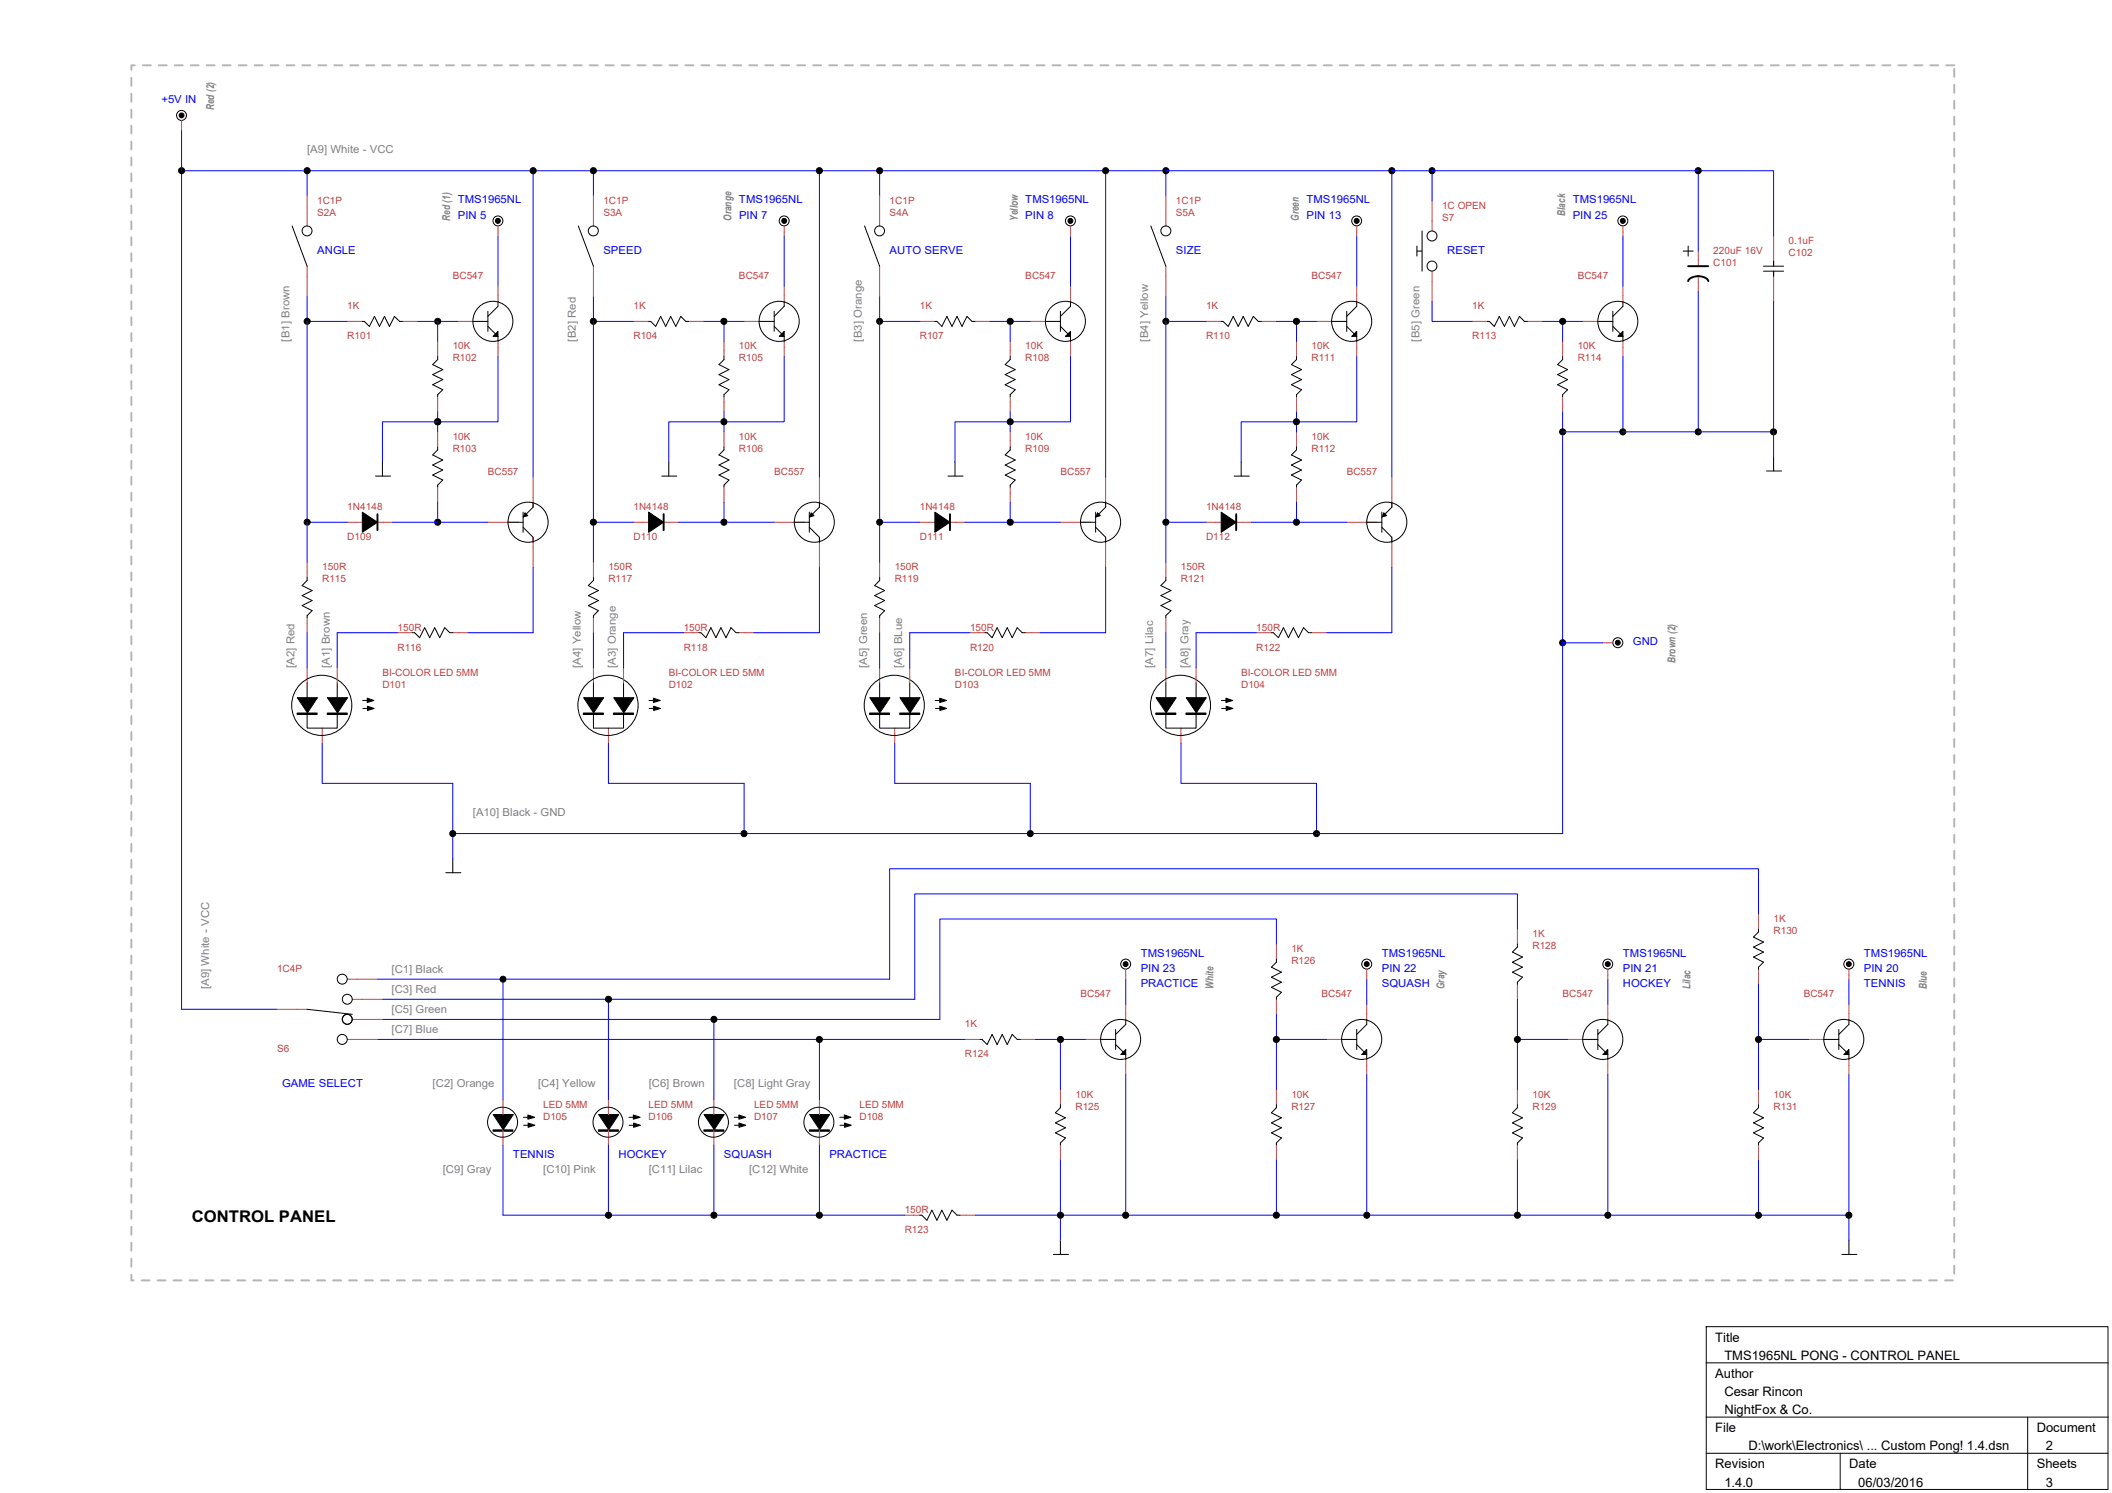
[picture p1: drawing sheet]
<svg xmlns="http://www.w3.org/2000/svg" width="420mm" height="297mm" viewBox="0 0 420 297" stroke-linecap="round" stroke-linejoin="round" font-family="sans-serif">
<g fill="none" stroke="#c04040" stroke-width=".2">
<path d="M36.1 24v2M61.1 39v6M118.1 39v6M175 39v6M231.9 39v6M284.9 40v6M61.1 53v5.9M99.1 56.9v3M99.1 45v1.9M118.1 53v5.9M156 45v1.9M156 56.9v3"/>
<path d="M175 53v5.9M213 45v1.9M213 56.9v3M231.9 53v5.9M269.9 45v1.9M269.9 56.9v3M284.9 54v5.9M322.9 45v1.9M322.9 56.9v3M337.9 50v3M337.9 54.9v3.1M352.8 46.9v6.1"/>
<path d="M352.8 54v5.9M69.1 63.9h3M80.1 63.9h3M87.1 67.9v3M87.1 78.9v3M91.1 63.9h3M99.1 67.9v3M126 63.9h3M137 63.9h3M144 67.9v3M144 78.9v3M148 63.9h3"/>
<path d="M156 67.9v3M183 63.9h3M194 63.9h3M201 67.9v3M201 78.9v3M205 63.9h3M213 67.9v3M239.9 63.9h3M250.9 63.9h3M257.9 67.9v3M257.9 78.9v3M261.9 63.9h3"/>
<path d="M269.9 67.9v3M292.9 63.9h3M303.9 63.9h3M310.9 67.9v3M310.9 78.9v3M314.9 63.9h3M322.9 67.9v3M87.1 85.9v3M87.1 96.9v3M106.1 94.9v6M144 85.9v3M144 96.9v3"/>
<path d="M163 94.9v6M201 85.9v3M201 96.9v3M220 94.9v6M257.9 85.9v3M257.9 96.9v3M276.9 94.9v6M61.1 111.9v3M69.1 103.9h3M75.1 103.9h3M97.1 103.9h6M106.1 106.9v6"/>
<path d="M118.1 111.9v3M126 103.9h3M132 103.9h3M154 103.9h6M163 106.9v6M175 111.9v3M183 103.9h3M189 103.9h3M211 103.9h5.9M220 106.9v6M231.9 111.9v3M239.9 103.9h3"/>
<path d="M245.9 103.9h3M267.9 103.9h6M276.9 106.9v6M61.1 122.9v3M61.1 132.9v3M67.1 132.9v3M79.1 125.9h3M90.1 125.9h3M118.1 122.9v3M118.1 132.9v3M124 132.9v3M136 125.9h3"/>
<path d="M147 125.9h3M175 122.9v3M175 132.9v3M181 132.9v3M193 125.9h3M204 125.9h3M231.9 122.9v3M231.9 132.9v3M237.9 132.9v3M249.9 125.9h3M260.9 125.9h3M318.9 127.9h2"/>
<path d="M64.1 144.9v3M121 144.9v3M178 144.9v3M234.9 144.9v3M69.1 194.8h6M70.1 198.8h6M224 192.8v2M224 199.8v3M253.9 187.8v3M253.9 198.8v3M271.9 192.8v2M271.9 199.8v3"/>
<path d="M301.9 184.8v3M301.9 195.8v3M319.9 192.8v2M319.9 199.8v3M349.8 181.8v3M349.8 192.8v3M367.8 192.8v2M367.8 199.8v3M55.1 200.8h6M69.1 206.8h6M70.1 202.8h6M100.1 218.8v3"/>
<path d="M121 218.8v3M142 218.8v3M163 218.8v3M192 206.8h3M203 206.8h3M211 216.8v3M216 206.8h3M224 210.8v3M253.9 216.8v3M263.9 206.8h3M271.9 210.8v3M301.9 216.8v3"/>
<path d="M311.9 206.8h3M319.9 210.8v3M349.8 216.8v3M359.8 206.8h3M367.8 210.8v3M100.1 224.8v3M121 224.8v3M142 224.8v3M163 224.8v3M211 227.8v3M253.9 227.8v3M301.9 227.8v3"/>
<path d="M349.8 227.8v3M180 241.8h3M191 241.8h3"/>
</g>
<g fill="none" stroke="#000" stroke-width=".2">
<path d="M58.1 45l3 8M99.1 59.9v1l-2 2M115.1 45l3 8M156 59.9v1l-2 2M172 45l3 8M213 59.9v1l-2 2M228.9 45l3 8M269.9 59.9v1l-2 2M281.9 49v1.9M281.9 50h1M282.9 46v8M322.9 59.9v1l-2 2"/>
<path d="M334.8 50h2M335.8 49v1.9M350.8 53h4M350.8 54h4M352.8 51.9v1.1M352.8 54v.9M72.1 63.9h.4l1 1 1-2 1 2 1-2 1 2 1-2 1 1h.6M87.1 70.9v.6l-1 1 2 1-2 1 2 1-2 1 2 1-1 1v.4M94.1 63.9h3M97.1 61.9v4M97.1 64.9l2 2v1M129 63.9h.4l1 1 1-2 1 2 1-2 1 2 1-2 1 1h.6"/>
<path d="M144 70.9v.6l-1 1 2 1-2 1 2 1-2 1 2 1-1 1v.4M151 63.9h3M154 61.9v4M154 64.9l2 2v1M186 63.9h.4l1 1 1-2 1 2 1-2 1 2 1-2 1 1h.6M201 70.9v.6l-1 1 2 1-2 1 2 1-2 1 2 1-1 1v.4M208 63.9h3M211 61.9v4M211 64.9l2 2v1M242.9 63.9h.4l1 1 1-2 1 2 1-2 1 2 1-2 1 1h.6M257.9 70.9v.6l-1 1 2 1-2 1 2 1-2 1 2 1-1 1v.4M264.9 63.9h3"/>
<path d="M267.9 64.9l2 2v1M267.9 61.9v4M295.9 63.9h.4l1 1 1-2 1 2 1-2 1 2 1-2 1 1h.6M310.9 70.9v.6l-1 1 2 1-2 1 2 1-2 1 2 1-1 1v.4M317.9 63.9h3M320.9 61.9v4M320.9 64.9l2 2v1M74.7 94.7h3M76.1 91.9v2.8M87.1 88.9v.6l-1 1 2 1-2 1 2 1-2 1 2 1-1 1v.4M106.1 99.9v1l-2 2M131.6 94.7h3"/>
<path d="M133 91.9v2.8M144 88.9v.6l-1 1 2 1-2 1 2 1-2 1 2 1-1 1v.4M163 99.9v1l-2 2M188.6 94.7h3M190 91.9v2.8M201 88.9v.6l-1 1 2 1-2 1 2 1-2 1 2 1-1 1v.4M220 99.9v1l-2 2M245.5 94.7h3M246.9 91.9v2.8M257.9 88.9v.6l-1 1 2 1-2 1 2 1-2 1 2 1-1 1v.4M276.9 99.9v1l-2 2M351.4 93.7h3"/>
<path d="M352.8 90.9v2.8M61.1 114.9v.6l-1 1 2 1-2 1 2 1-2 1 2 1-1 1v.4M101.1 103.9h3M104.1 104.9l2 2v1M104.1 101.9v4M118.1 114.9v.6l-1.1 1 2.1 1-2.1 1 2.1 1-2.1 1 2.1 1-1 1v.4M158 103.9h3M161 104.9l2 2v1M161 101.9v4M175 114.9v.6l-1 1 2 1-2 1 2 1-2 1 2 1-1 1v.4M215 103.9h3M218 104.9l2 2v1"/>
<path d="M218 101.9v4M231.9 114.9v.6l-1 1 2 1-2 1 2 1-2 1 2 1-1 1v.4M271.9 103.9h3M274.9 104.9l2 2v1M274.9 101.9v4M61.1 135.9v3M67.1 135.9v3M72.1 139.4h1.3M82.1 125.9h.4l1 1 1-2 1 2 1-2 1 2 1-2 1 1h.6M118.1 135.9v3M124 135.9v3M129.1 139.4h1.3"/>
<path d="M139 125.9h.4l1 1 1-2 1 2 1-2 1 2 1-2 1 1h.6M175 135.9v3M181 135.9v3M186 139.4h1.3M196 125.9h.4l1 1 1-2 1 2 1-2 1 2 1-2 1 1h.6M231.9 135.9v3M237.9 135.9v3M243 139.4h1.2M252.9 125.9h.4l1 1 1-2 1 2 1-2 1 2 1-2 1 1h.6M61.1 141.9v3h6v-3M72.2 140.9h1.2M118.1 141.9v3h5.9v-3"/>
<path d="M129.1 140.9h1.3M175 141.9v3h6v-3M186.1 140.9h1.2M231.9 141.9v3h6v-3M243 140.9h1.3M88.7 173.6h3M90.1 170.8v2.8M253.9 190.8v.6l-1 1 2 1-2 1 2 1-2 1 2 1-1 1v.4M301.9 187.8v.6l-1 1 2 1-2 1 2 1-2 1 2 1-1 1v.4M349.8 184.8v.6l-1 1 2 1-2 1 2 1-2 1 2 1-1 1v.4M61.1 200.8l9 1M195 206.8h.4l1 1 1-2 1 2 1-2 1 2 1-2 1 1h.6"/>
<path d="M211 219.8v.6l-1 1 2 1-2 1 2 1-2 1 2 1-1 1v.4M219 206.8h2.9M221.9 204.8v4M221.9 207.8l2.1 2v1M224 202.8v1l-2.1 2M253.9 219.8v.6l-1 1 2 1-2 1 2 1-2 1 2 1-1 1v.4M266.9 206.8h3M269.9 204.8v4M269.9 207.8l2 2v1M271.9 202.8v1l-2 2M301.9 219.8v.6l-1 1 2 1-2 1 2 1-2 1 2 1-1 1v.4M314.9 206.8h3"/>
<path d="M317.9 204.8v4M317.9 207.8l2 2v1M319.9 202.8v1l-2 2M349.8 219.8v.6l-1 1 2 1-2 1 2 1-2 1 2 1-1 1v.4M362.8 206.8h3M365.8 204.8v4M365.8 207.8l2 2v1M367.8 202.8v1l-2 2M104.1 222.3h1.3M104.2 223.9h1.2M125.1 222.3h1.3M125.1 223.9h1.3"/>
<path d="M146.1 222.3h1.2M146.1 223.9h1.3M167.1 222.3h1.2M167.1 223.9h1.2M183 241.8h.4l1 1 1-2 1 2 1-2 1 2 1-2 1 1h.6M209.6 249.6h3M211 246.8v2.8M366.4 249.6h3M367.8 246.8v2.8M339.4 263.9h80v32.4h-80zM339.4 271.1h80M339.4 281.9h80"/>
<path d="M339.4 289.1h80M366.1 289.1v7.2M403.4 281.9v14.4"/>
<circle cx="36.1" cy="23" r=".99"/>
<circle cx="61.1" cy="45.9" r=".99"/>
<circle cx="99.1" cy="43.9" r=".99"/>
<circle cx="118" cy="45.9" r=".99"/>
<circle cx="156" cy="43.9" r=".99"/>
<circle cx="175" cy="45.9" r=".99"/>
<circle cx="213" cy="44" r=".99"/>
<circle cx="231.9" cy="45.9" r=".99"/>
<circle cx="269.9" cy="43.9" r=".99"/>
<circle cx="284.9" cy="46.9" r=".99"/>
<circle cx="284.9" cy="52.9" r=".99"/>
<circle cx="322.8" cy="44" r=".99"/>
<circle cx="98" cy="63.9" r="4"/>
<circle cx="155" cy="63.9" r="4"/>
<circle cx="211.9" cy="63.9" r="4"/>
<circle cx="268.9" cy="63.9" r="4"/>
<circle cx="321.8" cy="63.9" r="4"/>
<circle cx="105" cy="103.9" r="4"/>
<circle cx="162" cy="103.9" r="4"/>
<circle cx="218.9" cy="103.9" r="4"/>
<circle cx="275.9" cy="103.9" r="4"/>
<circle cx="321.9" cy="127.9" r=".99"/>
<circle cx="64" cy="140.3" r="6"/>
<circle cx="121" cy="140.3" r="6"/>
<circle cx="177.9" cy="140.3" r="6"/>
<circle cx="234.8" cy="140.3" r="6"/>
<circle cx="68.1" cy="194.8" r=".99"/>
<circle cx="69.1" cy="198.8" r=".99"/>
<circle cx="223.9" cy="191.8" r=".99"/>
<circle cx="271.9" cy="191.8" r=".99"/>
<circle cx="319.8" cy="191.8" r=".99"/>
<circle cx="367.8" cy="191.8" r=".99"/>
<circle cx="68.1" cy="206.8" r=".99"/>
<circle cx="69.1" cy="202.8" r=".99"/>
<circle cx="222.9" cy="206.8" r="4"/>
<circle cx="270.9" cy="206.8" r="4"/>
<circle cx="318.9" cy="206.8" r="4"/>
<circle cx="366.8" cy="206.8" r="4"/>
<circle cx="100" cy="223.3" r="2.98"/>
<circle cx="121" cy="223.3" r="2.98"/>
<circle cx="141.9" cy="223.3" r="2.98"/>
<circle cx="162.9" cy="223.3" r="2.98"/>
</g>
<g fill="#000" stroke="#000" stroke-width=".2">
<path d="M98.1 66.9l1-1v1zM155 66.9l1-1v1zM212 66.9l1-1v1zM268.9 66.9l1-1v1zM321.8 66.9l1.1-1v1zM72.1 101.9l3 2-3 2zM104.4 102l.6 .6-.9 .2zM129 101.9l3 2-3 2zM161.4 102l.5 .6-.9 .2zM186 101.9l3 2-3 2zM218.3 102l.6 .6-.9 .2zM242.9 101.9l3 2-3 2z"/>
<path d="M275.3 102l.5 .6-.9 .2zM73.1 138.9l1.3 .5-1.3 .4zM130 138.9l1.3 .5-1.3 .4zM187 138.9l1.3 .5-1.3 .4zM243.9 138.9l1.3 .5-1.3 .4zM59.1 138.8h4.1l-2 3zM59.1 141.9h4v.3h-4zM65.1 138.8h4l-1.9 3zM65.1 141.9h4v.3h-4zM73.1 140.5l1.3 .4-1.3 .5zM116.1 138.8h4l-2 3zM116 141.9h4v.3h-4z"/>
<path d="M122.1 138.8h4l-2 3zM122 141.9h4v.3h-4zM130 140.5l1.4 .4-1.4 .5zM173 138.8h4l-2 3zM173 141.9h4v.3h-4zM179 138.8h4l-2 3zM179 141.9h4v.3h-4zM187 140.5l1.3 .4-1.3 .5zM230 138.8h4l-2 3zM229.9 141.9h4v.3h-4zM236 138.8h4l-2 3zM235.9 141.9h4v.3h-4z"/>
<path d="M243.9 140.5l1.4 .4-1.4 .5zM223 209.8l1-1v1zM271.9 208.8v1h-1zM318.9 209.8l1-1v1zM366.8 209.8l1-1v1zM98.1 221.7h4l-2 3zM98.1 224.8h3.9v.3h-3.9zM105 221.8l1.4 .5-1.4 .4zM105.1 223.4l1.3 .5-1.3 .4zM119.1 221.7h4l-2 3zM119.1 224.8h3.9v.3h-3.9zM126 221.8l1.3 .5-1.3 .4z"/>
<path d="M126 223.4l1.4 .5-1.4 .4zM140.1 221.7h4l-2 3zM140 224.8h4v.3h-4zM147 221.8l1.3 .5-1.3 .4zM147 223.4l1.4 .5-1.4 .4zM161.1 221.7h3.9l-1.9 3zM161 224.8h4v.3h-4zM168 221.8l1.3 .5-1.3 .4zM168 223.4l1.3 .5-1.3 .4z"/>
<circle cx="36.1" cy="23" r=".49"/>
<circle cx="36.1" cy="34" r=".61"/>
<circle cx="61.1" cy="34" r=".61"/>
<circle cx="106.1" cy="34" r=".61"/>
<circle cx="118" cy="34" r=".61"/>
<circle cx="163" cy="34" r=".61"/>
<circle cx="175" cy="34" r=".6"/>
<circle cx="219.9" cy="34" r=".6"/>
<circle cx="231.9" cy="34" r=".61"/>
<circle cx="276.9" cy="34" r=".61"/>
<circle cx="284.9" cy="34" r=".6"/>
<circle cx="337.8" cy="34" r=".61"/>
<circle cx="99" cy="43.9" r=".49"/>
<circle cx="156" cy="43.9" r=".49"/>
<circle cx="212.9" cy="43.9" r=".49"/>
<circle cx="269.9" cy="43.9" r=".5"/>
<circle cx="322.8" cy="43.9" r=".49"/>
<circle cx="61.1" cy="63.9" r=".61"/>
<circle cx="87.1" cy="63.9" r=".61"/>
<circle cx="118" cy="63.9" r=".61"/>
<circle cx="144" cy="63.9" r=".61"/>
<circle cx="175" cy="63.9" r=".6"/>
<circle cx="201" cy="63.9" r=".61"/>
<circle cx="231.9" cy="63.9" r=".61"/>
<circle cx="257.9" cy="63.9" r=".61"/>
<circle cx="310.9" cy="63.9" r=".61"/>
<circle cx="87.1" cy="83.9" r=".61"/>
<circle cx="144" cy="83.9" r=".61"/>
<circle cx="201" cy="83.9" r=".61"/>
<circle cx="257.9" cy="83.9" r=".61"/>
<circle cx="310.9" cy="85.9" r=".61"/>
<circle cx="322.9" cy="85.9" r=".61"/>
<circle cx="337.8" cy="85.9" r=".61"/>
<circle cx="352.8" cy="85.9" r=".61"/>
<circle cx="61.1" cy="103.9" r=".61"/>
<circle cx="87.1" cy="103.9" r=".61"/>
<circle cx="118" cy="103.9" r=".61"/>
<circle cx="144" cy="103.9" r=".61"/>
<circle cx="175" cy="103.9" r=".6"/>
<circle cx="201" cy="103.9" r=".61"/>
<circle cx="231.9" cy="103.9" r=".61"/>
<circle cx="257.9" cy="103.9" r=".61"/>
<circle cx="310.9" cy="127.9" r=".61"/>
<circle cx="321.8" cy="127.9" r=".49"/>
<circle cx="90.1" cy="165.8" r=".6"/>
<circle cx="148" cy="165.8" r=".61"/>
<circle cx="205" cy="165.8" r=".6"/>
<circle cx="261.9" cy="165.8" r=".61"/>
<circle cx="100.1" cy="194.8" r=".59"/>
<circle cx="121" cy="198.8" r=".61"/>
<circle cx="223.9" cy="191.8" r=".49"/>
<circle cx="271.9" cy="191.8" r=".49"/>
<circle cx="319.9" cy="191.8" r=".49"/>
<circle cx="367.8" cy="191.8" r=".49"/>
<circle cx="142" cy="202.8" r=".61"/>
<circle cx="163" cy="206.8" r=".61"/>
<circle cx="211" cy="206.8" r=".61"/>
<circle cx="253.9" cy="206.8" r=".61"/>
<circle cx="301.9" cy="206.8" r=".61"/>
<circle cx="349.8" cy="206.8" r=".6"/>
<circle cx="121" cy="241.8" r=".61"/>
<circle cx="142" cy="241.8" r=".61"/>
<circle cx="163" cy="241.8" r=".61"/>
<circle cx="211" cy="241.8" r=".61"/>
<circle cx="223.9" cy="241.8" r=".61"/>
<circle cx="253.9" cy="241.8" r=".61"/>
<circle cx="271.9" cy="241.8" r=".61"/>
<circle cx="301.9" cy="241.8" r=".61"/>
<circle cx="319.9" cy="241.8" r=".6"/>
<circle cx="349.8" cy="241.8" r=".6"/>
<circle cx="367.8" cy="241.8" r=".61"/>
</g>
<g fill="none" stroke="#00f" stroke-width=".2">
<path d="M36.1 34h240.8M36.1 26v174.8h19M61.1 34v5M106.1 34v60.9M118.1 34v5M163 34v60.9M175 34v5M220 34v60.9M231.9 34v5M276.9 34h8v6M276.9 34v60.9M284.9 34h53"/>
<path d="M337.9 34h14.9v12.9M337.9 34v16M61.1 58.9v53M99.1 46.9v10M118.1 58.9v53M156 46.9v10M175 58.9v53M213 46.9v10M231.9 58.9v53M269.9 46.9v10M284.9 59.9v4h8M322.9 46.9v10"/>
<path d="M337.9 58v27.9M352.8 59.9v31M61.1 63.9h8M83.1 63.9h8M87.1 63.9v4M99.1 70.9v13h-23v8M118.1 63.9h7.9M140 63.9h8M144 63.9v4M156 70.9v13h-12v2M175 63.9h8M197 63.9h8"/>
<path d="M201 63.9v4M213 70.9v13h-12v2M231.9 63.9h8M253.9 63.9h8M257.9 63.9v4M269.9 70.9v13h-12v2M306.9 63.9h8M310.9 63.9v4M322.9 70.9v15M87.1 81.9v4M87.1 99.9v4M144 81.9v2h-11v8"/>
<path d="M144 99.9v4M201 81.9v2h-11v8M201 99.9v4M257.9 81.9v2h-11v8M257.9 99.9v4M310.9 81.9v83.9h-162.9M352.8 85.9h-41.9M61.1 103.9h8M78.1 103.9h19M106.1 112.9v13h-13M118.1 103.9h7.9M135 103.9h19"/>
<path d="M163 112.9v13h-13M175 103.9h8M192 103.9h19M220 112.9v13h-13M231.9 103.9h8M248.9 103.9h19M276.9 112.9v13h-13M61.1 125.9v7M79.1 125.9h-12v7M118.1 125.9v7M136 125.9h-12v7M175 125.9v7"/>
<path d="M193 125.9h-12v7M231.9 125.9v7M249.9 125.9h-12v7M310.9 127.9h8M64.1 147.9v8h26v9.9h57.9M121 147.9v8h27v9.9M178 147.9v8h27v9.9M234.9 147.9v8h27v9.9M90.1 165.8v5M100.1 194.8v24M121 198.8v20M224 194.8v5"/>
<path d="M253.9 187.8v-5h-66.9v20h-110.9M271.9 194.8v5M301.9 184.8v-7h-119.9v21h-105.9M301.9 198.8v8h10M319.9 194.8v5M349.8 181.8v-9h-172.8v22h-101.9M349.8 195.8v11h10M367.8 194.8v5M75.1 206.8h116.9M142 202.8v16M163 206.8v12M206 206.8h10"/>
<path d="M211 206.8v10M224 213.8v28M253.9 201.8v5h10M253.9 206.8v10M271.9 213.8v28M301.9 206.8v10M319.9 213.8v28M349.8 206.8v10M367.8 213.8v33M100.1 227.8v14h79.9M121 227.8v14M142 227.8v14"/>
<path d="M163 227.8v14M211 230.8v16M253.9 230.8v11M301.9 230.8v11M349.8 230.8v11M194 241.8h173.8"/>
</g>
<path d="M26.1 13h362.7v241.7h-362.7z" fill="none" stroke="#b4b4b4" stroke-width=".38" stroke-dasharray="1.6 1.6"/>
<path d="M335.8 55.9a2.26 2.26 0 0 1 2.9-.8l.8 .3 .3 .5M335.8 53h4M75.1 102.3v3.2M132 102.3v3.2M189 102.3v3.2M245.9 102.3v3.2" fill="none" stroke="#000" stroke-width=".38"/>
<text font-size="3.2" x="38.1" y="243.1">CONTROL PANEL</text>
<g font-size="2.6">
<text x="341.2" y="267">Title</text>
<text x="341.2" y="274.2">Author</text>
<text x="343" y="270.6">TMS1965NL PONG - CONTROL PANEL</text>
<text x="343" y="277.8">Cesar Rincon</text>
<text x="343" y="281.4">NightFox &amp; Co.</text>
<text x="341.2" y="285">File</text>
<text x="405.2" y="285">Document</text>
<text x="341.2" y="292.2">Revision</text>
<text x="347.8" y="288.6">D:\work\Electronics\ ... Custom Pong! 1.4.dsn</text>
<text x="367.9" y="292.2">Date</text>
<text x="405.2" y="292.2">Sheets</text>
<text x="407" y="288.6">2</text>
<text x="343" y="295.8">1.4.0</text>
<text x="369.7" y="295.8">06/03/2016</text>
<text x="407" y="295.8">3</text>
</g>
<g font-size="2.2" fill="#00f">
<text x="32.1" y="20.5">+5V IN</text>
<text x="91.1" y="40.5">TMS1965NL</text>
<text x="147" y="40.5">TMS1965NL</text>
<text x="204" y="40.5">TMS1965NL</text>
<text x="259.9" y="40.5">TMS1965NL</text>
<text x="312.9" y="40.5">TMS1965NL</text>
<text x="91.1" y="43.5">PIN 5</text>
<text x="147" y="43.5">PIN 7</text>
<text x="204" y="43.5">PIN 8</text>
<text x="259.9" y="43.5">PIN 13</text>
<text x="312.9" y="43.5">PIN 25</text>
<text x="63.1" y="50.5">ANGLE</text>
<text x="120" y="50.5">SPEED</text>
<text x="177" y="50.5">AUTO SERVE</text>
<text x="233.9" y="50.5">SIZE</text>
<text x="287.9" y="50.5">RESET</text>
<text x="324.9" y="128.4">GND</text>
<text x="226.9" y="190.3">TMS1965NL</text>
<text x="274.9" y="190.3">TMS1965NL</text>
<text x="322.9" y="190.3">TMS1965NL</text>
<text x="370.8" y="190.3">TMS1965NL</text>
<text x="226.9" y="193.3">PIN 23</text>
<text x="226.9" y="196.3">PRACTICE</text>
<text x="274.9" y="193.3">PIN 22</text>
<text x="274.9" y="196.3">SQUASH</text>
<text x="322.9" y="193.3">PIN 21</text>
<text x="322.9" y="196.3">HOCKEY</text>
<text x="370.8" y="193.3">PIN 20</text>
<text x="370.8" y="196.3">TENNIS</text>
<text x="56.1" y="216.3">GAME SELECT</text>
<text x="102.1" y="230.3">TENNIS</text>
<text x="123" y="230.3">HOCKEY</text>
<text x="144" y="230.3">SQUASH</text>
<text x="165" y="230.3">PRACTICE</text>
</g>
<g font-size="2.2" fill="#808080">
<text x="42.6" y="22" transform="rotate(-90 42.6 22)">Red (2)</text>
<text x="61.1" y="30.5">[A9] White - VCC</text>
<text x="89.6" y="44" transform="rotate(-90 89.6 44)">Red (1)</text>
<text x="145.5" y="44" transform="rotate(-90 145.5 44)">Orange</text>
<text x="202.5" y="44" transform="rotate(-90 202.5 44)">Yellow</text>
<text x="258.4" y="44" transform="rotate(-90 258.4 44)">Green</text>
<text x="311.4" y="43" transform="rotate(-90 311.4 43)">Black</text>
<text x="57.6" y="67.9" transform="rotate(-90 57.6 67.9)">[B1] Brown</text>
<text x="114.5" y="67.9" transform="rotate(-90 114.5 67.9)">[B2] Red</text>
<text x="171.5" y="67.9" transform="rotate(-90 171.5 67.9)">[B3] Orange</text>
<text x="228.4" y="67.9" transform="rotate(-90 228.4 67.9)">[B4] Yellow</text>
<text x="282.4" y="67.9" transform="rotate(-90 282.4 67.9)">[B5] Green</text>
<text x="333.3" y="131.9" transform="rotate(-90 333.3 131.9)">Brown (2)</text>
<text x="58.6" y="132.9" transform="rotate(-90 58.6 132.9)">[A2] Red</text>
<text x="65.6" y="132.9" transform="rotate(-90 65.6 132.9)">[A1] Brown</text>
<text x="115.5" y="132.9" transform="rotate(-90 115.5 132.9)">[A4] Yellow</text>
<text x="122.5" y="132.9" transform="rotate(-90 122.5 132.9)">[A3] Orange</text>
<text x="172.5" y="132.9" transform="rotate(-90 172.5 132.9)">[A5] Green</text>
<text x="179.5" y="132.9" transform="rotate(-90 179.5 132.9)">[A6] BLue</text>
<text x="229.4" y="132.9" transform="rotate(-90 229.4 132.9)">[A7] Lilac</text>
<text x="236.4" y="132.9" transform="rotate(-90 236.4 132.9)">[A8] Gray</text>
<text x="94.1" y="162.4">[A10] Black - GND</text>
<text x="41.6" y="196.8" transform="rotate(-90 41.6 196.8)">[A9] White - VCC</text>
<text x="77.9" y="193.5">[C1] Black</text>
<text x="77.9" y="197.5">[C3] Red</text>
<text x="241.4" y="196.8" transform="rotate(-90 241.4 196.8)">White</text>
<text x="287.4" y="196.8" transform="rotate(-90 287.4 196.8)">Gray</text>
<text x="336.3" y="196.8" transform="rotate(-90 336.3 196.8)">Lilac</text>
<text x="383.3" y="196.8" transform="rotate(-90 383.3 196.8)">Blue</text>
<text x="77.9" y="201.5">[C5] Green</text>
<text x="77.9" y="205.5">[C7] Blue</text>
<text x="86.1" y="216.3">[C2] Orange</text>
<text x="107.1" y="216.3">[C4] Yellow</text>
<text x="129" y="216.3">[C6] Brown</text>
<text x="146" y="216.3">[C8] Light Gray</text>
<text x="88.1" y="233.3">[C9] Gray</text>
<text x="108.1" y="233.3">[C10] Pink</text>
<text x="129.1" y="233.3">[C11] Lilac</text>
<text x="149" y="233.3">[C12] White</text>
</g>
<g font-size="2" fill="#c04040">
<text x="63.1" y="40.5">1C1P</text>
<text x="120" y="40.5">1C1P</text>
<text x="177" y="40.5">1C1P</text>
<text x="233.9" y="40.5">1C1P</text>
<text x="286.9" y="41.5">1C OPEN</text>
<text x="63.1" y="42.9">S2A</text>
<text x="120" y="42.9">S3A</text>
<text x="177" y="42.9">S4A</text>
<text x="233.9" y="42.9">S5A</text>
<text x="286.9" y="43.9">S7</text>
<text x="340.8" y="52.9">C101</text>
<text x="340.8" y="50.5">220uF 16V</text>
<text x="355.8" y="50.9">C102</text>
<text x="355.8" y="48.5">0.1uF</text>
<text x="90.1" y="55.5">BC547</text>
<text x="147" y="55.5">BC547</text>
<text x="204" y="55.5">BC547</text>
<text x="260.9" y="55.5">BC547</text>
<text x="313.9" y="55.5">BC547</text>
<text x="69.1" y="61.5">1K</text>
<text x="126" y="61.5">1K</text>
<text x="183" y="61.5">1K</text>
<text x="239.9" y="61.5">1K</text>
<text x="292.9" y="61.5">1K</text>
<text x="69.1" y="67.5">R101</text>
<text x="90.1" y="71.9">R102</text>
<text x="90.1" y="69.5">10K</text>
<text x="126" y="67.5">R104</text>
<text x="147" y="71.9">R105</text>
<text x="147" y="69.5">10K</text>
<text x="183" y="67.5">R107</text>
<text x="204" y="71.9">R108</text>
<text x="204" y="69.5">10K</text>
<text x="239.9" y="67.5">R110</text>
<text x="260.9" y="71.9">R111</text>
<text x="260.9" y="69.5">10K</text>
<text x="292.9" y="67.5">R113</text>
<text x="313.9" y="71.9">R114</text>
<text x="313.9" y="69.5">10K</text>
<text x="90.1" y="89.9">R103</text>
<text x="90.1" y="87.5">10K</text>
<text x="147" y="89.9">R106</text>
<text x="147" y="87.5">10K</text>
<text x="204" y="89.9">R109</text>
<text x="204" y="87.5">10K</text>
<text x="260.9" y="89.9">R112</text>
<text x="260.9" y="87.5">10K</text>
<text x="97.1" y="94.5">BC557</text>
<text x="154" y="94.5">BC557</text>
<text x="211" y="94.5">BC557</text>
<text x="267.9" y="94.5">BC557</text>
<text x="69.1" y="101.5">1N4148</text>
<text x="126" y="101.5">1N4148</text>
<text x="183" y="101.5">1N4148</text>
<text x="239.9" y="101.5">1N4148</text>
<text x="69.1" y="107.5">D109</text>
<text x="126" y="107.5">D110</text>
<text x="183" y="107.5">D111</text>
<text x="239.9" y="107.5">D112</text>
<text x="64.1" y="113.5">150R</text>
<text x="121" y="113.5">150R</text>
<text x="178" y="113.5">150R</text>
<text x="234.9" y="113.5">150R</text>
<text x="64.1" y="115.9">R115</text>
<text x="121" y="115.9">R117</text>
<text x="178" y="115.9">R119</text>
<text x="234.9" y="115.9">R121</text>
<text x="79.1" y="125.5">150R</text>
<text x="136" y="125.5">150R</text>
<text x="193" y="125.5">150R</text>
<text x="249.9" y="125.5">150R</text>
<text x="79.1" y="129.5">R116</text>
<text x="136" y="129.5">R118</text>
<text x="193" y="129.5">R120</text>
<text x="249.9" y="129.5">R122</text>
<text x="76.1" y="136.8">D101</text>
<text x="76.1" y="134.5">BI-COLOR LED 5MM</text>
<text x="133" y="136.8">D102</text>
<text x="133" y="134.5">BI-COLOR LED 5MM</text>
<text x="190" y="136.8">D103</text>
<text x="190" y="134.5">BI-COLOR LED 5MM</text>
<text x="246.9" y="136.8">D104</text>
<text x="246.9" y="134.5">BI-COLOR LED 5MM</text>
<text x="352.8" y="185.8">R130</text>
<text x="352.8" y="183.4">1K</text>
<text x="256.9" y="191.8">R126</text>
<text x="256.9" y="189.4">1K</text>
<text x="304.9" y="188.8">R128</text>
<text x="304.9" y="186.4">1K</text>
<text x="55.1" y="193.4">1C4P</text>
<text x="215" y="198.4">BC547</text>
<text x="262.9" y="198.4">BC547</text>
<text x="310.9" y="198.4">BC547</text>
<text x="358.8" y="198.4">BC547</text>
<text x="55.1" y="209.4">S6</text>
<text x="192" y="204.4">1K</text>
<text x="192" y="210.4">R124</text>
<text x="108.1" y="220.4">LED 5MM</text>
<text x="129" y="220.4">LED 5MM</text>
<text x="150" y="220.4">LED 5MM</text>
<text x="171" y="220.4">LED 5MM</text>
<text x="214" y="220.8">R125</text>
<text x="214" y="218.4">10K</text>
<text x="256.9" y="220.8">R127</text>
<text x="256.9" y="218.4">10K</text>
<text x="304.9" y="220.8">R129</text>
<text x="304.9" y="218.4">10K</text>
<text x="352.8" y="220.8">R131</text>
<text x="352.8" y="218.4">10K</text>
<text x="108.1" y="222.8">D105</text>
<text x="129" y="222.8">D106</text>
<text x="150" y="222.8">D107</text>
<text x="171" y="222.8">D108</text>
<text x="180" y="245.3">R123</text>
<text x="180" y="241.3">150R</text>
</g>
</svg>
